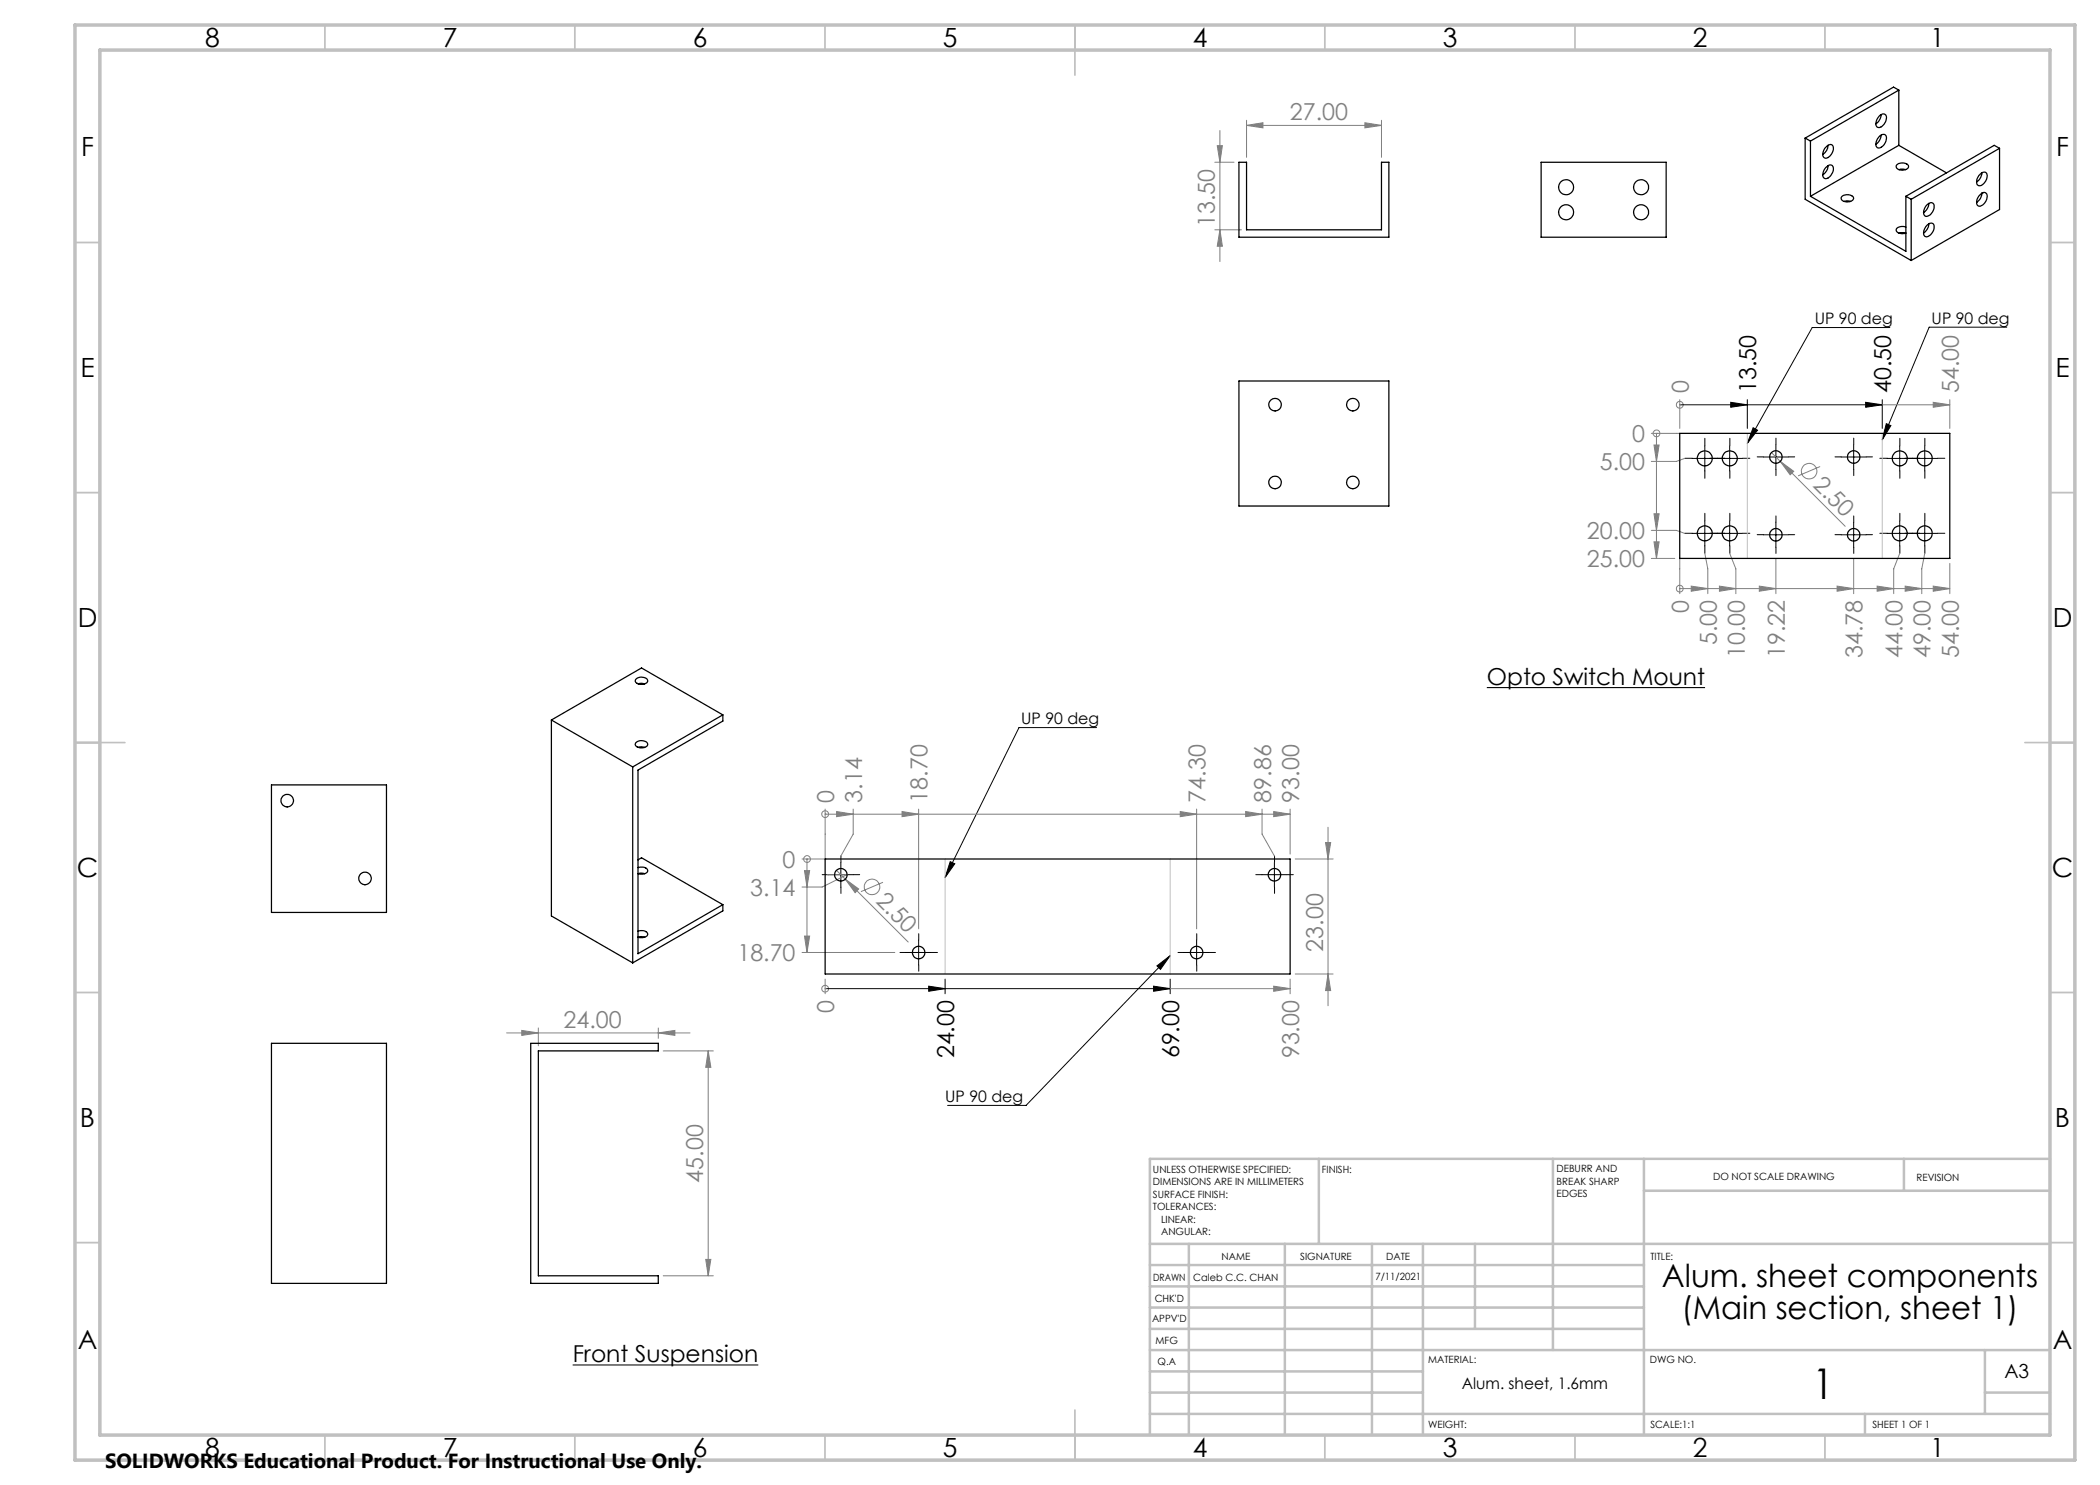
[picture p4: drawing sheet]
<svg xmlns="http://www.w3.org/2000/svg" width="420mm" height="297mm" viewBox="0 0 420 297" stroke-linecap="round" stroke-linejoin="round" font-family="sans-serif">
<g fill="none" stroke="#808080" stroke-width=".2">
<path d="M243 32.5h3.8M243.5 29.1h1l-.5 3.4zM244 26.1v26.2M249.3 25.1l3.3-.6v1.1zM249.3 24.1v7.4M249.3 25.1h27M273 24.5l3.3 .6-3.3 .5zM276.3 24.1v7.4M243 46h5.3M244 46l.5 3.2h-1zM336 79.9v5.8M390 79.9v5.8"/>
<path d="M330.3 86.7h5.7M330.8 89h1l-.5 3.3zM331.3 86.7h.1M331.3 86.7v25M336 81h.1M336.9 91.7l-1.6 .6h-5M354.3 90.5l1.8 1.8M356.1 92.3l2.6 2-.7 .7zM356.1 92.3l12.9 13M364 93.3l-4.4 1.9M376.4 81h13.6M386.6 80.5l3.4 .5-3.4 .5z"/>
<path d="M330.3 106.1h5l1.6 .6M330.3 111.7h4.7M330.8 102.8h1l-.5 3.3zM330.8 108.4h1l-.5 3.3zM336 117.7h.1M336 111.7v7M336 117.7h54M338.2 117.2l3.4 .5-3.4 .5zM341 110.7l.6 3.1v4.9M343.9 117.2l3.3 .5-3.3 .5zM345.9 110.7l1.3 3.1v4.9M351.9 117.2l3.3 .5-3.3 .5z"/>
<path d="M355.2 111.7v7M367.4 117.2l3.3 .5-3.3 .5zM370.7 111.7v7M375.4 117.2l3.3 .5-3.3 .5zM379.9 110.7l-1.2 3.1v4.9M381 117.2l3.4 .5-3.4 .5zM385 110.7l-.6 3.1v4.9M386.6 117.2l3.4 .5-3.4 .5zM390 112.7v6M160.4 171.8h4.6M160.9 174.1h1l-.5 3.3zM161.4 171.8h.1"/>
<path d="M161.4 171.8v18.7M165 162.8h.1M165 161.8v10M165 162.8h93M165 171.8h.1M165.4 174.9h4l-5 2.5h-4M167.3 174.1l14.3 14.3M167.3 162.3l3.3 .5-3.3 .5zM169.1 175.8l2.6 2-.7 .7zM170.6 161.8v5l-2.4 4.4M176.6 176.5l-4.4 1.8M180.4 162.3l3.3 .5-3.3 .5z"/>
<path d="M183.7 161.8v24M236 162.3l3.3 .5-3.3 .5zM239.3 161.8v24M249.1 162.3l3.3 .5-3.3 .5zM252.4 161.8v5l2.5 4.4M254.7 162.3l3.3 .5-3.3 .5zM258 161.8v9M259 171.8h7.6M265.1 168.5h1l-.5 3.3zM265.6 165.4v35.8M160.4 190.5h18.6M160.9 187.2h1l-.5 3.3z"/>
<path d="M165 197.7h.1M165 195.8v3M234 197.7h24M254.7 197.2l3.3 .5-3.3 .6zM258 195.8v3M259 194.8h7.6M265.6 194.8l.5 3.3h-1zM101.3 206.6h36.7M104.4 206.1l3.3 .5-3.3 .5zM107.7 205.6v3.6M131.7 206.6l3.3-.5v1zM131.7 205.6v2.1"/>
<path d="M132.6 210.2h10.1M141.6 210.2l.6 3.3h-1.1zM141.6 210.2v45M132.6 255.2h10.1M141.1 251.9h1.1l-.6 3.3z"/>
<circle cx="331.3" cy="86.7" r=".68"/>
<circle cx="335.9" cy="81" r=".69"/>
<circle cx="361.8" cy="94.2" r="1.57"/>
<circle cx="335.9" cy="117.7" r=".68"/>
<circle cx="161.4" cy="171.8" r=".68"/>
<circle cx="165" cy="162.8" r=".68"/>
<circle cx="174.4" cy="177.4" r="1.56"/>
<circle cx="165" cy="197.7" r=".68"/>
</g>
<path d="M297.4 137.5h43.6M114.5 273h37.2" fill="none" stroke="#000" stroke-width=".21"/>
<g fill="none" stroke="#000" stroke-width=".2">
<path d="M349.5 79.9v5.8M376.4 79.9v5.8M378 65.5h-15.6l-12.9 23.2M401.4 65.4h-15.6l-9.4 22.6M336 81h40.4M338.5 91.7h9.9M341 89.2v5M345.9 89.2v5M346.1 80.5l3.4 .5-3.4 .5zM350.6 85.5l.9 .5-2 2.7zM352.7 91.4h5M355.2 88.9v5"/>
<path d="M368.2 91.4h5M370.7 88.9v5M373.1 80.5l3.3 .5-3.3 .5zM377.3 84.7l.9 .4-1.8 2.9zM377.4 91.7h10.1M379.9 89.2v5M385 89.2v5M338.5 106.7h9.9M341 104.2v5M345.9 104.2v5M352.7 107h5M355.2 104.5v5"/>
<path d="M368.2 107h5M370.7 104.5v5M377.4 106.7h10.1M379.9 104.2v5M385 104.2v5M219.3 145.5h-15.5l-14.8 30M165.7 174.9h5M168.2 172.5v4.9M190 172.3l1 .5-2 2.7zM252.4 174.9h5M254.9 172.5v4.9M165 197.7h69"/>
<path d="M181.2 190.5h5M183.7 188v5M185.7 197.2l3.3 .5-3.3 .6zM189 195.8v3M230.7 197.2l3.3 .5-3.3 .6zM231.4 193.2l2.6-2.1-1.9 2.8zM234 195.8v3M234 191.1l-28.8 30h-15.7M236.8 190.5h5M239.3 188v5"/>
</g>
<g fill="none" stroke="#000" stroke-width=".2" stroke-dasharray="15.2 1.3 1.3 1.3">
<path d="M338.5 91.7h-1.5M341 89.2v-1.5M341 94.2v1.5M343.5 91.7h-1.5M343.5 91.7h1.5M346 89.2v-1.5M346 94.2v1.5M348.5 91.7h1.5M352.7 91.4h-1.3M355.2 88.9v-1.3M355.2 93.9v1.2M357.7 91.4h1.2"/>
<path d="M368.2 91.4h-1.2M370.7 88.9v-1.3M370.7 93.9v1.2M373.2 91.4h1.3M377.5 91.7h-1.5M380 89.2v-1.5M380 94.2v1.5M382.5 91.7h-1.5M382.5 91.7h1.5M385 89.2v-1.5M385 94.2v1.5M387.5 91.7h1.5"/>
<path d="M338.5 106.7h-1.5M341 104.2v-1.5M341 109.2v1.5M343.5 106.7h-1.5M343.5 106.7h1.5M346 104.2v-1.5M346 109.2v1.5M348.5 106.7h1.5M352.7 106.9h-1.3M355.2 104.4v-1.2M355.2 109.4v1.3M357.7 106.9h1.2"/>
<path d="M368.2 106.9h-1.2M370.7 104.4v-1.2M370.7 109.4v1.3M373.2 106.9h1.3M377.5 106.7h-1.5M380 104.2v-1.5M380 109.2v1.5M382.5 106.7h-1.5M382.5 106.7h1.5M385 104.2v-1.5M385 109.2v1.5M387.5 106.7h1.5"/>
<path d="M165.7 174.9h-1.3M168.2 172.4v-1.2M168.2 177.4v1.3M170.7 174.9h1.2M252.4 174.9h-1.2M254.9 172.4v-1.2M254.9 177.4v1.3M257.4 174.9h1.3M181.2 190.5h-1.2M183.7 188v-1.3M183.7 193v1.2M186.2 190.5h1.3"/>
<path d="M236.8 190.5h-1.2M239.3 188v-1.3M239.3 193v1.2M241.8 190.5h1.3"/>
</g>
<path d="M349.5 86.7v25M376.4 86.7v25M189 171.8v23M234 171.8v23" fill="none" stroke="#c0c0c0" stroke-width=".2"/>
<g fill="none" stroke="#c0c0c0" stroke-width=".35">
<path d="M65 5v5M115 5v5M165 5v5M215 5v10M265 5v5M315 5v5M365 5v5M15 48.5h5M410 48.5h5M15 98.5h5M410 98.5h5M15 148.5h10"/>
<path d="M405 148.5h10M15 198.5h5M410 198.5h5M15 248.5h5M410 248.5h5M65 287v5M115 287v5M165 287v5M215 282v10M265 287v5M315 287v5M365 287v5"/>
</g>
<g fill="none" stroke="#c0c0c0" stroke-width=".5">
<path d="M263.8 231.8v17M310.6 231.8v38.2M328.8 231.8v55.2M328.8 238.2h81.2M380.8 231.8v6.4M410 231.8h-180v55.2M230 248.8h180M230 257.3h98.8M230 253h98.8M237.8 248.8v38.2M257 248.8v38.2M274.4 248.8v38.2"/>
<path d="M284.6 248.8v38.2M295 248.8v17M230 265.8h98.8M230 261.5h98.8M230 278.5h54.6M230 274.3h54.6M230 270h180M397 278.5h13M397 270v12.8M230 282.8h180M373 282.8v4.2"/>
</g>
<path d="M15 5h400v287h-400zM20 10h390v277h-390z" fill="none" stroke="#c0c0c0" stroke-width=".7"/>
<g fill="#000">
<path d="M350.6 85.5l.9 .5-2 2.7zM377.3 84.7l.9 .4-1.8 2.9zM190 172.3l1 .5-2 2.7zM231.4 193.2l2.6-2.1-1.9 2.8z"/>
<path d="M346.1 80.5l3.4 .5-3.4 .5zM373.1 80.5l3.3 .5-3.3 .5zM185.7 197.2l3.3 .5-3.3 .6zM230.7 197.2l3.3 .5-3.3 .6z"/>
</g>
<g fill="#808080">
<path d="M356.1 92.3l2.6 2-.7 .7z"/>
<path d="M169.1 175.8l2.6 2-.7 .7z"/>
<path d="M330.8 89h1l-.5 3.3zM330.8 102.8h1l-.5 3.3zM330.8 108.4h1l-.5 3.3zM160.9 174.1h1l-.5 3.3zM160.9 187.2h1l-.5 3.3z"/>
<path d="M386.6 80.5l3.4 .5-3.4 .5zM338.2 117.2l3.4 .5-3.4 .5zM343.9 117.2l3.3 .5-3.3 .5zM351.9 117.2l3.3 .5-3.3 .5zM367.4 117.2l3.3 .5-3.3 .5zM375.4 117.2l3.3 .5-3.3 .5zM381 117.2l3.4 .5-3.4 .5zM386.6 117.2l3.4 .5-3.4 .5zM254.7 197.2l3.3 .5-3.3 .6zM167.3 162.3l3.3 .5-3.3 .5zM180.4 162.3l3.3 .5-3.3 .5zM236 162.3l3.3 .5-3.3 .5zM249.1 162.3l3.3 .5-3.3 .5zM254.7 162.3l3.3 .5-3.3 .5z"/>
<path d="M273 24.5l3.3 .6-3.3 .5zM249.3 25.1l3.3-.6v1.1z"/>
<path d="M104.4 206.1l3.3 .5-3.3 .5zM131.7 206.6l3.3-.5v1z"/>
<path d="M244 46l.5 3.2h-1zM243.5 29.1h1l-.5 3.4zM141.1 251.9h1.1l-.6 3.3zM141.6 210.2l.6 3.3h-1.1z"/>
<path d="M265.6 194.8l.5 3.3h-1zM265.1 168.5h1l-.5 3.3z"/>
</g>
<g fill="none" stroke="#000" stroke-width=".25">
<path d="M379.8 18l-17.7 10.2M379.8 18l-1.1-.6-17.7 10.2M379.8 18v11.1M247.8 32.5h1.5v13.5h27v-13.5h1.5v14.9h-30zM308.2 32.5h25v14.9h-25zM361 27.6v12.3l21.2 12.2M361 27.6l1.1 .6M362.1 28.2v11.1M362.1 39.3l19.1 11v-11M365 29.6l.1-.1a.82 .82 0 0 1 .7-.6 .82 .82 0 0 1 .8 .5 1.92 1.92 0 0 1-1.7 2.2 1.33 1.33 0 0 1 .1-2zM365.1 33.5a.9 .9 0 0 1 1.4-.3 1.91 1.91 0 0 1-1.6 2.5 1.45 1.45 0 0 1 .2-2.2zM365.6 29.1v.2a2.43 2.43 0 0 1-1 1.6"/>
<path d="M365.6 33.1l-.3 1-.7 .9M368.4 39.3a1.59 1.59 0 0 1 2.3 .3 1.46 1.46 0 0 1-2.5 .1zM375.8 23.2a.76 .76 0 0 1 .9-.4 .76 .76 0 0 1 .6 .6 1.88 1.88 0 0 1-1.8 2.1 1.53 1.53 0 0 1 .3-2.3zM376 27.2a.76 .76 0 0 1 1.1-.2 .76 .76 0 0 1 .1 1l-.3 .8a1.09 1.09 0 0 1-1.5 .6 1.9 1.9 0 0 1 .6-2.2zM376.2 22.9l-.2 .9-.3 .5-.5 .5M376.2 27l-.3 1-.7 .9M379.4 32.9a1.64 1.64 0 0 1 2.3 .3 1.28 1.28 0 0 1-1.9 .7 .62 .62 0 0 1-.4-1zM379.8 29.1l-17.7 10.2M379.8 29.1l9.5 5.5M379.8 33.9l.3-.1 1 .1M381.2 39.3l1 .6M382.2 39.9v12.2"/>
<path d="M396.2 38.8a.75 .75 0 0 1 1.1-.1 .75 .75 0 0 1 .1 1l-.4 .8a.99 .99 0 0 1-1.6 .4l-.1-.4a2.32 2.32 0 0 1 .9-1.7zM396.2 34.7a.75 .75 0 0 1 1.1-.1 .75 .75 0 0 1 .1 1l-.4 .8a.96 .96 0 0 1-1.6 .4l-.1-.4a2.32 2.32 0 0 1 .9-1.7zM396.4 38.6h.1M396.4 34.6l-.3 .9-.8 .9M396.4 38.6l-.3 1-.8 .9M399.9 29.7l-17.7 10.2M399.9 29.7l-1-.6-17.7 10.2M399.9 29.7v12.2l-17.7 10.2M368.8 40.3l.5-.1 .8 .1M379.8 46.6l.5-.1 .8 .1M381.2 45.4l-.9-.1a.86 .86 0 0 0-1 .9 1.57 1.57 0 0 0 1.9 .4M385.3 41.1a.83 .83 0 0 1 .7-.6 .83 .83 0 0 1 .8 .4 1.87 1.87 0 0 1-1.7 2.3 1.57 1.57 0 0 1 .2-2.1z"/>
<path d="M385.3 45.2a.83 .83 0 0 1 .7-.6 .83 .83 0 0 1 .8 .4 1.98 1.98 0 0 1-1.6 2.3 1.18 1.18 0 0 1-.1-1.8zM385.8 40.7a2.28 2.28 0 0 1-1.1 1.8M385.8 44.8a2.28 2.28 0 0 1-1.1 1.8M247.8 76.2h30v25h-30zM336 86.7h54v25h-54zM127.1 135.9a1.54 1.54 0 0 1 2.4 .2 1.38 1.38 0 0 1-2.1 .6l-.3-.4zM127.6 136.8l.5-.1 .8 .1M54.3 157h23v25.5h-23zM110.3 144l16.2 9.4M110.3 144v39.2l16.2 9.4M126.5 153.4v39.2M127.3 148.4a1.57 1.57 0 0 1 2.2 .4 1.38 1.38 0 0 1-2.1 .6 .51 .51 0 0 1-.4-.5 .51 .51 0 0 1 .3-.5z"/>
<path d="M127.6 149.5l.5-.1 .8 .1M144.6 143l-18.1 10.4M144.6 143v1.2l-17 9.8v36.7l17-9.8M144.6 143l-16.3-9.4-18 10.4M127.6 173.5a1.46 1.46 0 0 1 1.9 .6 1.37 1.37 0 0 1-1.9 .6M127.6 172l.7-.4 16.3 9.3M127.6 174.7l.5-.1 .8 .1M165 171.8h93v23h-93zM127.6 186.2a1.46 1.46 0 0 1 1.9 .6 1.37 1.37 0 0 1-1.9 .6M127.6 187.4l.5-.1 .8 .1M144.6 180.9v1.3l-18.1 10.4M54.3 208.7h23v48h-23z"/>
<path d="M106.2 208.7h25.5v1.5h-24v45h24v1.5h-25.5z"/>
<circle cx="313.2" cy="37.4" r="1.5"/>
<circle cx="328.2" cy="37.4" r="1.5"/>
<circle cx="313.2" cy="42.5" r="1.5"/>
<circle cx="328.2" cy="42.5" r="1.5"/>
<circle cx="255" cy="96.5" r="1.25"/>
<circle cx="255" cy="80.9" r="1.25"/>
<circle cx="270.6" cy="80.9" r="1.25"/>
<circle cx="270.6" cy="96.5" r="1.25"/>
<circle cx="341" cy="91.7" r="1.5"/>
<circle cx="345.9" cy="91.7" r="1.49"/>
<circle cx="355.2" cy="91.4" r="1.25"/>
<circle cx="370.7" cy="91.4" r="1.25"/>
<circle cx="380" cy="91.7" r="1.49"/>
<circle cx="384.9" cy="91.7" r="1.5"/>
<circle cx="341" cy="106.7" r="1.5"/>
<circle cx="345.9" cy="106.7" r="1.49"/>
<circle cx="355.2" cy="107" r="1.24"/>
<circle cx="370.8" cy="107" r="1.24"/>
<circle cx="380" cy="106.7" r="1.49"/>
<circle cx="384.9" cy="106.7" r="1.5"/>
<circle cx="57.4" cy="160.1" r="1.26"/>
<circle cx="73" cy="175.7" r="1.26"/>
<circle cx="168.2" cy="175" r="1.25"/>
<circle cx="254.9" cy="175" r="1.24"/>
<circle cx="183.7" cy="190.5" r="1.25"/>
<circle cx="239.3" cy="190.5" r="1.25"/>
</g>
<text font-size="8.5" x="362.5" y="279.7">1</text>
<g font-size="6.3">
<text x="332.4" y="257.5">Alum. sheet components</text>
<text x="336.3" y="263.8">(Main section, sheet 1)</text>
</g>
<g font-size="5.3">
<text x="41" y="9.5">8</text>
<text x="88.5" y="9.5">7</text>
<text x="138.5" y="9.5">6</text>
<text x="188.5" y="9.5">5</text>
<text x="238.5" y="9.5">4</text>
<text x="288.5" y="9.5">3</text>
<text x="338.5" y="9.5">2</text>
<text x="386" y="9.5">1</text>
<text x="16.2" y="31.2">F</text>
<text x="411.2" y="31.2">F</text>
<text x="16.1" y="75.5">E</text>
<text x="411.1" y="75.5">E</text>
<text x="15.5" y="125.5">D</text>
<text x="410.5" y="125.5">D</text>
<text x="15.4" y="175.5">C</text>
<text x="410.4" y="175.5">C</text>
<text x="16" y="225.5">B</text>
<text x="411" y="225.5">B</text>
<text x="15.5" y="269.7">A</text>
<text x="410.5" y="269.7">A</text>
<text x="41" y="291.5">8</text>
<text x="88.5" y="291.5">7</text>
<text x="138.5" y="291.5">6</text>
<text x="188.5" y="291.5">5</text>
<text x="238.5" y="291.5">4</text>
<text x="288.5" y="291.5">3</text>
<text x="338.5" y="291.5">2</text>
<text x="386" y="291.5">1</text>
</g>
<g font-size="4.7" fill="#808080">
<text x="258" y="24">27.00</text>
<text x="243" y="45.4" transform="rotate(-90 243 45.4)">13.50</text>
<text x="337.7" y="78.6" transform="rotate(-90 337.7 78.6)">0</text>
<text x="391.7" y="78.6" transform="rotate(-90 391.7 78.6)">54.00</text>
<text x="326.4" y="88.4">0</text>
<text x="320" y="94">5.00</text>
<text x="362.5" y="97.2" transform="rotate(45 362.5 97.2)">2.50</text>
<text x="317.4" y="107.8">20.00</text>
<text x="317.4" y="113.4">25.00</text>
<text x="337.7" y="122.6" transform="rotate(-90 337.7 122.6)">0</text>
<text x="343.4" y="129.1" transform="rotate(-90 343.4 129.1)">5.00</text>
<text x="349" y="131.7" transform="rotate(-90 349 131.7)">10.00</text>
<text x="357" y="131.7" transform="rotate(-90 357 131.7)">19.22</text>
<text x="372.5" y="131.7" transform="rotate(-90 372.5 131.7)">34.78</text>
<text x="380.5" y="131.7" transform="rotate(-90 380.5 131.7)">44.00</text>
<text x="386.1" y="131.7" transform="rotate(-90 386.1 131.7)">49.00</text>
<text x="391.7" y="131.7" transform="rotate(-90 391.7 131.7)">54.00</text>
<text x="166.8" y="160.5" transform="rotate(-90 166.8 160.5)">0</text>
<text x="172.4" y="160.5" transform="rotate(-90 172.4 160.5)">3.14</text>
<text x="185.5" y="160.5" transform="rotate(-90 185.5 160.5)">18.70</text>
<text x="241.1" y="160.5" transform="rotate(-90 241.1 160.5)">74.30</text>
<text x="254.2" y="160.5" transform="rotate(-90 254.2 160.5)">89.86</text>
<text x="259.8" y="160.5" transform="rotate(-90 259.8 160.5)">93.00</text>
<text x="156.5" y="173.6">0</text>
<text x="150.1" y="179.2">3.14</text>
<text x="175" y="180.4" transform="rotate(45 175 180.4)">2.50</text>
<text x="264.6" y="190.3" transform="rotate(-90 264.6 190.3)">23.00</text>
<text x="147.5" y="192.3">18.70</text>
<text x="166.8" y="202.6" transform="rotate(-90 166.8 202.6)">0</text>
<text x="112.7" y="205.5">24.00</text>
<text x="259.8" y="211.7" transform="rotate(-90 259.8 211.7)">93.00</text>
<text x="140.7" y="236.5" transform="rotate(-90 140.7 236.5)">45.00</text>
</g>
<g font-size="4.7">
<text x="351.2" y="78.6" transform="rotate(-90 351.2 78.6)">13.50</text>
<text x="378.2" y="78.6" transform="rotate(-90 378.2 78.6)">40.50</text>
<text x="297.4" y="137">Opto Switch Mount</text>
<text x="190.8" y="211.7" transform="rotate(-90 190.8 211.7)">24.00</text>
<text x="235.8" y="211.7" transform="rotate(-90 235.8 211.7)">69.00</text>
<text x="114.5" y="272.5">Front Suspension</text>
</g>
<text font-size="4.1" x="21" y="293.7">SOLIDWORKS Educational Product. For Instructional Use Only.</text>
<text font-size="3.9" x="400.9" y="275.5">A3</text>
<g font-size="3.2">
<text x="362.9" y="64.7">UP 90 deg</text>
<text x="386.3" y="64.7">UP 90 deg</text>
<text x="204.2" y="144.8">UP 90 deg</text>
<text x="189" y="220.4">UP 90 deg</text>
<text x="292.4" y="277.9">Alum. sheet, 1.6mm</text>
</g>
<g font-size="2">
<text x="230.6" y="234.6">UNLESS OTHERWISE SPECIFIED:</text>
<text x="230.6" y="237.1">DIMENSIONS ARE IN MILLIMETERS</text>
<text x="230.6" y="239.6">SURFACE FINISH:</text>
<text x="264.4" y="234.6">FINISH:</text>
<text x="311.3" y="234.5">DEBURR AND</text>
<text x="311.3" y="237">BREAK SHARP</text>
<text x="311.3" y="239.5">EDGES</text>
<text x="342.6" y="236">DO NOT SCALE DRAWING</text>
<text x="383.3" y="236.2">REVISION</text>
<text x="230.6" y="242.1">TOLERANCES:</text>
<text x="232.2" y="244.6">LINEAR:</text>
<text x="232.2" y="247.1">ANGULAR:</text>
<text x="244.3" y="252">NAME</text>
<text x="260" y="251.9">SIGNATURE</text>
<text x="277.2" y="251.9">DATE</text>
<text x="330.1" y="251.9">TITLE:</text>
<text x="230.6" y="256.1">DRAWN</text>
<text x="238.7" y="256.1">Caleb C.C. CHAN</text>
<text x="275.1" y="255.9">7/11/2021</text>
<text x="230.9" y="260.3">CHK'D</text>
<text x="230.4" y="264.4">APPV'D</text>
<text x="231.1" y="268.8">MFG</text>
<text x="231.5" y="273">Q.A</text>
<text x="285.6" y="272.5">MATERIAL:</text>
<text x="330" y="272.5">DWG NO.</text>
<text x="285.6" y="285.5">WEIGHT:</text>
<text x="330.1" y="285.6">SCALE:1:1</text>
<text x="374.5" y="285.6">SHEET 1 OF 1</text>
</g>
</svg>
